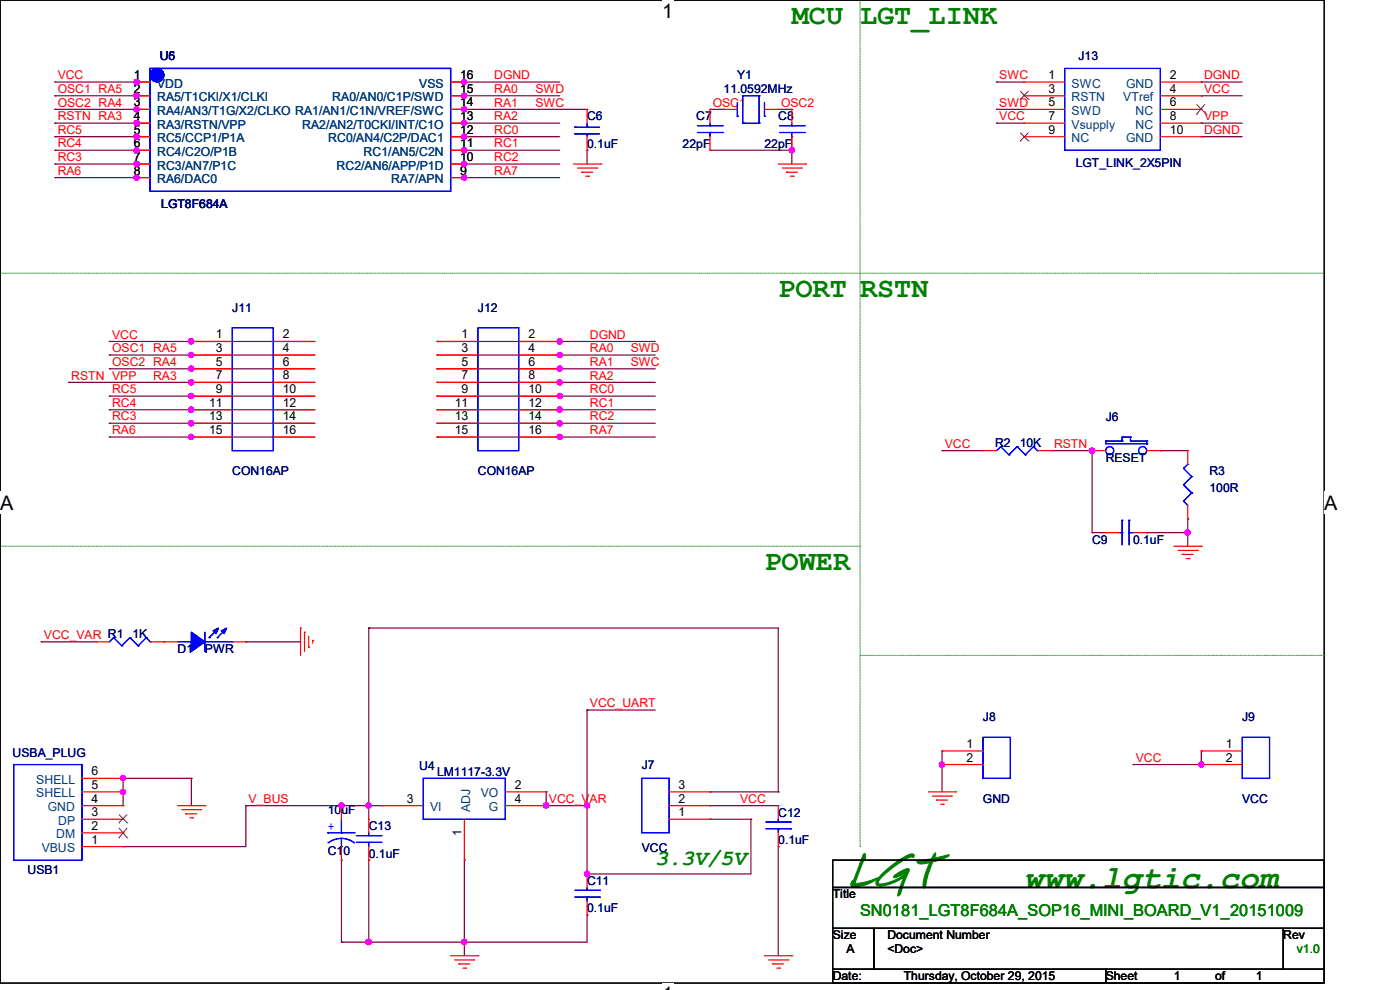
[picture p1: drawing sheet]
<svg xmlns="http://www.w3.org/2000/svg" width="297mm" height="210mm" viewBox="0 0 297 210" stroke-linecap="round" stroke-linejoin="round" font-family="sans-serif">
<path d="M0 0h280.9v208.5h-280.9z" fill="none" stroke="#000" stroke-width=".25"/>
<g fill="#fff">
<path d="M140.5 0h2.3v4.8h-2.3z"/>
<path d="M140.5 208.5h2.3v1.5h-2.3z"/>
<path d="M0 104.3h2.9v4.7h-2.9z"/>
<path d="M280.8 104.3h3v4.7h-3z"/>
</g>
<path d="M182.5 0v179.6M0 58h280.9M280.9 58h.1M0 115.9h182.5M182.5 115.9h.1M182.5 139h98.4M280.9 139h.1M182.5 179.6h.1" fill="none" stroke="#008000" stroke-width=".21"/>
<g fill="none" stroke="#800040" stroke-width=".25">
<path d="M11.6 17.4h.1M11.6 17.4h17.4M98.5 17.4h.1M98.5 17.4h20.2M211.4 17.4h.1M211.4 17.4h5.8M254.8 17.4h.1M254.8 17.4h8.7M11.6 20.3h.1M11.6 23.2h.1M11.6 26.1h.1M11.6 29h.1"/>
<path d="M11.6 31.9h.1M11.6 34.8h.1M11.6 37.7h.1M11.6 20.3h17.4M11.6 23.2h17.4M11.6 29h17.4M11.6 26.1h17.4M11.6 31.9h17.4M11.6 34.8h17.4M11.6 37.7h17.4M98.5 20.3h.1M98.5 23.2h.1"/>
<path d="M98.5 26.1h.1M98.5 29h.1M98.5 31.9h.1M98.5 34.8h.1M98.5 37.7h.1M98.5 20.3h20.2M98.5 23.2h26M98.5 29h20.2M98.5 26.1h20.2M98.5 31.9h20.2M98.5 34.8h20.2M98.5 37.7h20.2"/>
<path d="M124.5 31.9h.1M124.5 31.9v2.9M150.6 31.9h.1M150.6 23.2h.1M150.6 23.2h2.9M150.6 31.9h17.4M165.1 23.2h.1M165.1 23.2h2.9M168 29h.1M168 31.9h.1M168 29v5.8M211.4 23.2h.1"/>
<path d="M211.4 26.1h.1M211.4 23.2h5.8M211.4 26.1h5.8M254.8 29h.1M254.8 20.3h.1M254.8 26.1h.1M254.8 20.3h8.7M254.8 29h8.7M254.8 26.1h8.7M23.2 72.4h.1M23.2 75.3h.1M23.2 78.2h.1"/>
<path d="M23.2 72.4h43.4M23.2 75.3h43.4M23.2 78.2h43.4M40.6 78.2h.1M40.6 72.4h.1M40.6 75.3h.1M92.7 75.3h.1M92.7 72.4h.1M92.7 78.2h.1M92.7 72.4h46.3M92.7 75.3h46.3M92.7 78.2h46.3"/>
<path d="M118.7 75.3h.1M118.7 78.2h.1M118.7 72.4h.1M14.5 81.1h.1M14.5 81.1h52.1M23.2 86.9h.1M23.2 89.8h.1M23.2 92.7h.1M23.2 84h.1M23.2 84h43.4M23.2 86.9h43.4M23.2 89.8h43.4"/>
<path d="M23.2 92.7h43.4M40.6 81.1h.1M40.6 84h.1M40.6 86.9h.1M40.6 89.8h.1M40.6 92.7h.1M92.7 84h.1M92.7 92.7h.1M92.7 89.8h.1M92.7 81.1h.1M92.7 86.9h.1M92.7 81.1h46.3"/>
<path d="M92.7 84h46.3M92.7 86.9h46.3M92.7 89.8h46.3M92.7 92.7h46.3M118.7 81.1h.1M118.7 84h.1M118.7 86.9h.1M118.7 89.8h.1M118.7 92.7h.1M199.9 95.6h.1M199.9 95.6h8.6M223 95.6h.1"/>
<path d="M223 95.6h8.7M231.7 95.6h.1M231.7 95.6v17.4M246.2 95.6h.1M246.2 95.6h5.8M231.7 113h.1M231.7 113h2.9M243.3 113h.1M243.3 113h8.7M252 113h.1M252 110.1h.1M252 110.1v5.8"/>
<path d="M8.7 136.1h.1M8.7 136.1h11.6M52.2 136.1h.1M52.2 136.1h11.6M78.2 133.2h.1M78.2 133.2v40.6M78.2 133.2h86.9v34.8M124.5 150.6h.1M124.5 150.6v34.8M124.5 150.6h14.5M199.9 159.3h.1M199.9 159.3v8.7"/>
<path d="M254.8 159.3h.1M254.8 159.3v2.9h-14.4M26.1 165.1h.1M26.1 168h.1M26.1 179.6h.1M26.1 165.1h14.5M26.1 165.1v5.8M40.6 165.1h.1M40.6 165.1v5.8M52.2 170.9h.1M52.2 170.9h28.9M52.2 170.9v8.7h-26.1"/>
<path d="M72.4 170.9h.1M78.2 170.9h.1M115.9 168h.1M115.9 170.9h.1M115.9 170.9h8.6M115.9 168v2.9M124.5 170.9h.1M150.6 168h.1M150.6 173.8h.1M150.6 170.9h.1M150.6 168h14.5M150.6 173.8h8.7"/>
<path d="M150.6 170.9h14.5M159.3 173.8h.1M159.3 173.8v11.6h-34.8M165.1 168h.1M165.1 179.6h.1M165.1 179.6v23.1M199.9 162.2h.1M240.4 162.2h.1M72.4 199.9h.1M72.4 182.5h.1M72.4 182.5v17.4M78.2 182.5h.1"/>
<path d="M78.2 199.9h.1M78.2 182.5v17.4M98.5 199.9h.1M98.5 182.5h.1M98.5 182.5v20.2M124.5 185.4h.1M124.5 194.1h.1M124.5 194.1v5.8h-52.1"/>
</g>
<g fill="#f0f" stroke="#f0f" stroke-width=".25">
<circle cx="78.2" cy="199.8" r=".55"/>
<circle cx="98.5" cy="20.3" r=".55"/>
<circle cx="98.5" cy="23.2" r=".55"/>
<circle cx="199.8" cy="162.2" r=".55"/>
<circle cx="254.8" cy="162.2" r=".55"/>
<circle cx="168" cy="31.9" r=".55"/>
<circle cx="124.5" cy="185.3" r=".55"/>
<circle cx="98.5" cy="199.8" r=".55"/>
<circle cx="124.5" cy="170.9" r=".55"/>
<circle cx="26.1" cy="165.1" r=".55"/>
<circle cx="26.1" cy="168" r=".55"/>
<circle cx="78.2" cy="170.9" r=".55"/>
<circle cx="72.4" cy="170.9" r=".56"/>
<circle cx="231.7" cy="95.6" r=".56"/>
<circle cx="251.9" cy="112.9" r=".55"/>
<circle cx="98.5" cy="17.4" r=".55"/>
<circle cx="98.5" cy="26.1" r=".55"/>
<circle cx="98.5" cy="29" r=".56"/>
<circle cx="98.5" cy="31.9" r=".55"/>
<circle cx="98.5" cy="34.8" r=".55"/>
<circle cx="98.5" cy="37.7" r=".55"/>
<circle cx="29" cy="17.4" r=".56"/>
<circle cx="29" cy="20.3" r=".56"/>
<circle cx="29" cy="23.2" r=".56"/>
<circle cx="29" cy="26.1" r=".56"/>
<circle cx="29" cy="29" r=".57"/>
<circle cx="29" cy="31.9" r=".56"/>
<circle cx="29" cy="34.8" r=".56"/>
<circle cx="29" cy="37.7" r=".56"/>
<circle cx="115.9" cy="170.9" r=".56"/>
<circle cx="40.6" cy="78.2" r=".55"/>
<circle cx="40.6" cy="81.1" r=".55"/>
<circle cx="40.6" cy="84" r=".55"/>
<circle cx="118.7" cy="81.1" r=".55"/>
<circle cx="118.7" cy="84" r=".55"/>
<circle cx="118.7" cy="86.9" r=".56"/>
<circle cx="118.7" cy="89.8" r=".55"/>
<circle cx="118.7" cy="92.7" r=".55"/>
<circle cx="118.7" cy="75.3" r=".55"/>
<circle cx="118.7" cy="78.2" r=".55"/>
<circle cx="118.7" cy="72.4" r=".56"/>
<circle cx="40.5" cy="72.4" r=".56"/>
<circle cx="40.6" cy="75.3" r=".55"/>
<circle cx="40.5" cy="86.9" r=".56"/>
<circle cx="40.6" cy="89.8" r=".55"/>
<circle cx="40.6" cy="92.7" r=".55"/>
</g>
<g fill="none" stroke="#f00" stroke-width=".25">
<path d="M29 17.4h.1M29 17.4h2.9M95.6 17.4h2.9M98.5 17.4h.1M217.2 17.4h.1M217.2 17.4h8.7M246.2 17.4h8.6M254.8 17.4h.1M29 20.3h.1M29 23.2h.1M29 26.1h.1M29 29h.1"/>
<path d="M29 31.9h.1M29 34.8h.1M29 37.7h.1M29 34.8h2.9M29 20.3h2.9M29 23.2h2.9M29 26.1h2.9M29 29h2.9M29 31.9h2.9M29 37.7h2.9M95.6 34.8h2.9M95.6 20.3h2.9"/>
<path d="M95.6 23.2h2.9M95.6 26.1h2.9M95.6 29h2.9M95.6 31.9h2.9M95.6 37.7h2.9M98.5 37.7h.1M98.5 34.8h.1M98.5 31.9h.1M98.5 29h.1M98.5 26.1h.1M98.5 23.2h.1M98.5 20.3h.1"/>
<path d="M121.7 34.8h5.8M122.5 35.6h4.1M123.4 36.5h.1M123.4 36.5h2.3M124.2 37.4h.6M124.5 31.9h.1M124.5 23.2h.1M124.5 23.2v2.9M124.5 29v2.9M124.8 37.4h.1M126.6 35.6h.1M127.5 34.8h.1"/>
<path d="M150.6 23.2h.1M150.6 31.9h.1M150.6 23.2v2.9M150.6 29v2.9M153.5 23.2h.1M153.5 23.2h2.9M162.2 23.2h2.9M165.1 23.2h.1M165.1 34.8h5.8M165.9 35.6h4.1M166.8 36.5h.1M166.8 36.5h2.4"/>
<path d="M167.7 37.4h.6M168 23.2h.1M168 31.9h.1M168 23.2v2.9M168 29v2.9M168.3 37.4h.1M170 35.6h.1M170.9 34.8h.1M217.2 20.3h.1M217.2 23.2h.1M217.2 26.1h.1M217.2 29h.1"/>
<path d="M217.2 20.3h8.7M217.2 23.2h8.7M217.2 26.1h8.7M217.2 29h8.7M246.2 20.3h8.6M246.2 23.2h8.6M246.2 26.1h8.6M246.2 29h8.6M254.8 20.3h.1M254.8 23.2h.1M254.8 26.1h.1M254.8 29h.1"/>
<path d="M40.6 72.4h.1M40.6 75.3h.1M40.6 78.2h.1M40.6 72.4h8.7M40.6 75.3h8.7M40.6 78.2h8.7M58 72.4h8.6M58 75.3h8.6M58 78.2h8.6M66.6 72.4h.1M66.6 75.3h.1M66.6 78.2h.1"/>
<path d="M92.7 72.4h.1M92.7 75.3h.1M92.7 78.2h.1M92.7 72.4h8.7M92.7 75.3h8.7M92.7 78.2h8.7M110.1 72.4h8.6M110.1 75.3h8.6M110.1 78.2h8.6M118.7 72.4h.1M118.7 75.3h.1M118.7 78.2h.1"/>
<path d="M40.6 81.1h.1M40.6 84h.1M40.6 89.8h.1M40.6 86.9h.1M40.6 92.7h.1M40.6 81.1h8.7M40.6 84h8.7M40.6 89.8h8.7M40.6 86.9h8.7M40.6 92.7h8.7M58 81.1h8.6M58 84h8.6"/>
<path d="M58 89.8h8.6M58 86.9h8.6M58 92.7h8.6M66.6 81.1h.1M66.6 84h.1M66.6 86.9h.1M66.6 89.8h.1M66.6 92.7h.1M92.7 81.1h.1M92.7 84h.1M92.7 89.8h.1M92.7 86.9h.1"/>
<path d="M92.7 92.7h.1M92.7 81.1h8.7M92.7 84h8.7M92.7 89.8h8.7M92.7 86.9h8.7M92.7 92.7h8.7M110.1 81.1h8.6M110.1 84h8.6M110.1 89.8h8.6M110.1 86.9h8.6M110.1 92.7h8.6M118.7 81.1h.1"/>
<path d="M118.7 84h.1M118.7 86.9h.1M118.7 89.8h.1M118.7 92.7h.1M208.5 95.6h.1M208.5 95.6h2.9M220.1 95.6h2.9M223 95.6h.1M231.7 95.6h.1M231.7 95.6h2.9M243.3 95.6h2.9M246.2 95.6h.1"/>
<path d="M252 95.6h.1M252 95.6v2.9M234.6 113h.1M234.6 113h2.9M240.4 113h2.9M243.3 113h.1M249 115.9h5.8M249.9 116.8h4.1M250.8 117.6h.1M250.8 117.6h2.3M251.7 118.5h.6M252 110.1h.1"/>
<path d="M252 107.2v2.9M252.3 118.5h.1M254 116.8h.1M254.8 115.9h.1M20.3 136.1h.1M20.3 136.1h2.9M31.9 136.1h5.8M34.8 136.1h.1M49.3 136.1h2.9M52.2 136.1h.1M63.8 133.2h.1M63.8 133.2v5.8"/>
<path d="M64.6 134.1h.1M64.6 134.1v4.1M65.5 137.3h.1M65.5 135v2.3M66.3 135.8h.1M66.3 135.8v.6M199.9 159.3h.1M199.9 159.3h8.6M254.8 159.3h.1M254.8 159.3h8.7M17.4 170.9h8.7M17.4 168h8.7"/>
<path d="M17.4 179.6h8.7M17.4 176.7h8.7M17.4 173.8h8.7M17.4 165.1h8.7M26.1 179.6h.1M26.1 176.7h.1M26.1 173.8h.1M26.1 170.9h.1M26.1 168h.1M26.1 165.1h.1M37.7 170.9h5.8M38.6 171.7h4"/>
<path d="M39.4 172.6h.1M39.4 172.6h2.3M40.3 173.5h.6M40.9 173.5h.1M42.6 171.7h.1M43.5 170.9h.1M72.4 170.9h.1M72.4 170.9v2.9M72.4 179.6v2.9M78.2 173.8h.1M78.2 173.8v2.9M78.2 179.6v2.9"/>
<path d="M81.1 170.9h.1M81.1 170.9h8.7M98.5 173.8v8.7M107.2 170.9h8.7M107.2 168h8.7M115.9 168h.1M115.9 170.9h.1M141.9 170.9h8.7M141.9 168h8.7M141.9 173.8h8.7M150.6 173.8h.1M150.6 170.9h.1"/>
<path d="M150.6 168h.1M165.1 170.9h.1M165.1 179.6h.1M165.1 170.9v2.9M165.1 176.7v2.9M196.9 168h5.8M197.8 168.9h4M198.7 169.7h.1M198.7 169.7h2.3M199.6 170.6h.5M199.9 162.2h.1M199.9 162.2h8.6"/>
<path d="M200.1 170.6h.1M201.8 168.9h.1M202.7 168h.1M254.8 162.2h.1M254.8 162.2h8.7M72.4 182.5h.1M78.2 182.5h.1M98.5 182.5h.1M124.5 185.4h.1M124.5 194.1h.1M124.5 185.4v2.9M124.5 191.1v3"/>
<path d="M95.6 202.7h5.8M96.5 203.6h4M97.3 204.5h.1M97.3 204.5h2.4M98.2 205.4h.6M98.8 205.4h.1M100.5 203.6h.1M101.4 202.7h.1M162.2 202.7h5.8M163.1 203.6h4M163.9 204.5h.1M163.9 204.5h2.3"/>
<path d="M164.8 205.4h.6M165.4 205.4h.1M167.1 203.6h.1M168 202.7h.1"/>
</g>
<path d="M176.7 182.5h104.2v5.8h-104.2zM176.7 188.3h104.2v8.6h-104.2zM176.7 196.9h8.7v8.7h-8.7zM185.4 196.9h86.8v8.7h-86.8zM272.2 196.9h8.7v8.7h-8.7zM176.7 205.6h57.9v2.9h-57.9zM234.6 205.6h46.3v2.9h-46.3z" fill="none" stroke="#000" stroke-width=".25"/>
<g fill="none" stroke="#00f" stroke-width=".25">
<path d="M31.9 14.5h63.7v26.1h-63.7zM225.9 14.5h20.3v17.4h-20.3zM122 27h.1M122 28.4h.1M122 27h5.2M122 28.4h5.2M124.5 28.4h.1M124.5 27h.1M124.5 26.1v.9M124.5 28.4v.6M148 28.1h5.2M148 26.7h5.2"/>
<path d="M150.6 26.7h.1M150.6 28.1h.1M150.6 26.1v.6M150.6 28.1v.9M153.2 28.1h.1M153.2 26.7h.1M156.4 24.6h.1M156.4 21.8v2.8M157.6 26.1h.1M157.6 20.3h.1M157.6 20.3v5.8M157.6 26.1h3.4"/>
<path d="M157.6 20.3h3.4M161 26.1h.1M161 20.3h.1M161 20.3v5.8M162.2 24.6h.1M162.2 21.8v2.8M165.4 28.1h5.2M165.4 26.7h5.2M168 26.7h.1M168 28.1h.1M168 26.1v.6M168 28.1v.9"/>
<path d="M170.6 28.1h.1M170.6 26.7h.1M49.3 69.6h8.7v26h-8.7zM101.4 69.6h8.7v26h-8.7zM212.3 94.7h.1M212.3 94.7l-.9 .9M212.3 94.7l1.7 1.8M214 96.5h.1M215.8 94.7h.1M215.8 94.7l-1.8 1.8M215.8 94.7l1.7 1.8M217.5 96.5h.1"/>
<path d="M219.2 94.7h.1M219.2 94.7l-1.7 1.8M219.2 94.7l.9 .9M220.1 95.6h.1M234.6 93.6h.1M234.6 93.6v.5h8.7M234.6 93.6h3.4M238 92.7h.1M238 93.6h.1M238 92.7v.9M238 92.7h1.8M239.8 93.6h.1"/>
<path d="M239.8 92.7h.1M239.8 93.6h3.5M239.8 92.7v.9M243.3 94.1h.1M243.3 93.6h.1M243.3 93.6v.5M251.1 99.4h.1M251.1 99.4l1.7 1.7M252 98.5h.1M252 98.5l-.9 .9M237.5 113h.5M238 113h.1"/>
<path d="M238 110.4h.1M238 110.4v5.2M239.5 110.4h.1M239.5 113h.1M239.5 113h.9M239.5 110.4v5.2M251.1 106.3h.1M251.1 102.8h.1M251.1 106.3l.9 .9M251.1 102.8l1.7 1.8M252.8 104.6h.1M252.8 101.1h.1"/>
<path d="M252.8 104.6l-1.7 1.7M252.8 101.1l-1.7 1.7M24.1 135.3h.1M24.1 135.3l-.9 .8M24.1 135.3l1.7 1.7M25.8 137h.1M27.6 135.3h.1M27.6 135.3l-1.8 1.7M27.6 135.3l1.7 1.7M29.3 137h.1M31 135.3h.1M31 135.3l-1.7 1.7"/>
<path d="M31 135.3l.9 .8M31.9 136.1h.1M37.7 136.1h2.9M40.6 136.1h.1M43.5 138.2h.1M43.5 134.1v4.1M43.5 136.1h5.8M44.4 135.3h.1M46.1 135.3h.1M46.1 133.5l-1.7 1.8M47.8 133.5l-1.7 1.8M49.3 136.1h.1"/>
<path d="M208.5 156.4h5.8v8.7h-5.8zM263.5 156.4h5.8v8.7h-5.8zM2.9 162.2h14.5v20.3h-14.5zM69.6 176.7h.1M69.6 176.7h5.7M72.4 179.6h.1M72.4 176.7h.1M72.4 177.8l-1.5 .3-1.3 .7M72.4 177.8l1.5 .3 1.3 .7M72.4 173.8v2.9M72.4 177.8v1.8M75.6 178.7h5.2"/>
<path d="M75.6 177.2h5.2M78.2 177.2h.1M78.2 178.7h.1M78.2 176.7v.5M78.2 178.7v.9M80.8 178.7h.1M80.8 177.2h.1M89.8 165.1h17.4v8.7h-17.4zM136.1 165.1h5.8v11.6h-5.8zM162.5 175.8h5.2M162.5 174.4h5.2M165.1 174.4h.1"/>
<path d="M165.1 175.8h.1M165.1 173.8v.6M165.1 175.8v.9M167.7 175.8h.1M167.7 174.4h.1M122 190.3h5.2M122 188.8h5.2M124.5 188.8h.1M124.5 190.3h.1M124.5 188.3v.5M124.5 190.3v.8M127.2 190.3h.1"/>
<path d="M127.2 188.8h.1"/>
<circle cx="235.4" cy="95.6" r=".85"/>
<circle cx="242.4" cy="95.6" r=".85"/>
</g>
<g fill="none" stroke="#804000" stroke-width=".21">
<path d="M216.4 19.3l1.8 1.8M218.2 19.3l-1.8 1.8M216.4 21.1h.1M216.4 29.9h.1M216.4 28.1l1.8 1.8M218.2 21.1h.1M218.2 29.9h.1M218.2 28.1l-1.8 1.8M253.8 24.3h.1M253.8 22.1l2.1 2.2M255.6 22.1l-1.8 2.2M255.9 24.3h.1"/>
<path d="M25.2 177.7h.1M25.2 174.5h.1M25.2 175.6l1.8 2.1M25.2 172.8l1.8 1.7M27 177.7h.1M27 174.5h.1M27 175.6l-1.8 2.1M27 172.8l-1.8 1.7"/>
</g>
<g fill="#00f" stroke="#00f" stroke-width=".25">
<path d="M40.6 134.1l2.9 2-2.9 2.1z" fill-rule="evenodd"/>
<path d="M46.9 133.8l1.2-.6-.6 1.2z" fill-rule="evenodd"/>
<path d="M45.2 133.8l1.2-.6-.6 1.2z" fill-rule="evenodd"/>
<path d="M40.6 134.1l2.9 2-2.9 2.1z" fill-rule="evenodd"/>
<path d="M46.9 133.8l1.2-.6-.6 1.2z" fill-rule="evenodd"/>
<path d="M45.2 133.8l1.2-.6-.6 1.2z" fill-rule="evenodd"/>
<circle cx="33.3" cy="15.9" r="1.43"/>
</g>
<text font-size="10.7" fill="#008000" x="179.6" y="187.7">LGT</text>
<text font-size="6.9" fill="#008000" x="217.2" y="188.3">www.lgtic.com</text>
<g font-size="6.1" fill="#008000">
<text x="168" y="5.1">MCU LGT_LINK</text>
<text x="165.1" y="63">PORT RSTN</text>
<text x="162.2" y="120.9">POWER</text>
</g>
<text font-size="4.6" fill="#008000" x="139" y="183.5">3.3V/5V</text>
<g font-size="4.2">
<text x="140.5" y="3.9">1</text>
<text x="0" y="108.1">A</text>
<text x="280.9" y="108.1">A</text>
</g>
<text font-size="3.5" fill="#008000" x="182.5" y="194.2">SN0181_LGT8F684A_SOP16_MINI_BOARD_V1_20151009</text>
<g font-size="2.6" fill="#f00">
<text x="12.2" y="16.8">VCC</text>
<text x="104.9" y="16.8">DGND</text>
<text x="212" y="16.8">SWC</text>
<text x="255.4" y="16.8">DGND</text>
<text x="12.2" y="19.7">OSC1 RA5</text>
<text x="12.2" y="22.6">OSC2 RA4</text>
<text x="104.9" y="19.7">RA0</text>
<text x="104.9" y="22.6">RA1</text>
<text x="113.6" y="19.7">SWD</text>
<text x="113.6" y="22.6">SWC</text>
<text x="151.2" y="22.6">OSC1</text>
<text x="165.7" y="22.6">OSC2</text>
<text x="212" y="22.6">SWD</text>
<text x="255.4" y="19.7">VCC</text>
<text x="12.2" y="25.5">RSTN RA3</text>
<text x="12.2" y="28.4">RC5</text>
<text x="104.9" y="25.5">RA2</text>
<text x="104.9" y="28.4">RC0</text>
<text x="212" y="25.5">VCC</text>
<text x="255.4" y="28.4">DGND</text>
<text x="255.4" y="25.5">VPP</text>
<text x="12.2" y="31.3">RC4</text>
<text x="12.2" y="34.2">RC3</text>
<text x="104.9" y="31.3">RC1</text>
<text x="104.9" y="34.2">RC2</text>
<text x="12.2" y="37.1">RA6</text>
<text x="104.9" y="37.1">RA7</text>
<text x="23.8" y="71.8">VCC</text>
<text x="125.1" y="71.8">DGND</text>
<text x="23.8" y="74.7">OSC1 RA5</text>
<text x="23.8" y="77.6">OSC2 RA4</text>
<text x="125.1" y="74.7">RA0</text>
<text x="125.1" y="77.6">RA1</text>
<text x="133.8" y="74.7">SWD</text>
<text x="133.8" y="77.6">SWC</text>
<text x="15.1" y="80.5">RSTN VPP</text>
<text x="23.8" y="83.4">RC5</text>
<text x="32.5" y="80.5">RA3</text>
<text x="125.1" y="80.5">RA2</text>
<text x="125.1" y="83.4">RC0</text>
<text x="23.8" y="86.3">RC4</text>
<text x="23.8" y="89.2">RC3</text>
<text x="125.1" y="86.3">RC1</text>
<text x="125.1" y="89.2">RC2</text>
<text x="23.8" y="92.1">RA6</text>
<text x="125.1" y="92.1">RA7</text>
<text x="200.4" y="95">VCC</text>
<text x="223.6" y="95">RSTN</text>
<text x="9.3" y="135.6">VCC_VAR R1</text>
<text x="125.1" y="150">VCC_UART</text>
<text x="241" y="161.6">VCC</text>
<text x="52.7" y="170.3">V_BUS</text>
<text x="116.5" y="170.3">VCC_VAR</text>
<text x="157" y="170.3">VCC</text>
</g>
<g font-size="2.6">
<text x="28.4" y="16.8">1</text>
<text x="97.6" y="16.8">16</text>
<text x="222.4" y="16.8">1</text>
<text x="248.2" y="16.8">2</text>
<text x="28.4" y="19.7">2</text>
<text x="28.4" y="22.6">3</text>
<text x="97.6" y="22.6">14</text>
<text x="97.6" y="19.7">15</text>
<text x="222.4" y="19.7">3</text>
<text x="222.4" y="22.6">5</text>
<text x="248.2" y="19.7">4</text>
<text x="248.2" y="22.6">6</text>
<text x="28.4" y="25.5">4</text>
<text x="28.4" y="28.4">5</text>
<text x="97.6" y="28.4">12</text>
<text x="97.6" y="25.5">13</text>
<text x="222.4" y="25.5">7</text>
<text x="222.4" y="28.4">9</text>
<text x="248.2" y="25.5">8</text>
<text x="248.2" y="28.4">10</text>
<text x="28.4" y="31.2">6</text>
<text x="28.4" y="34.2">7</text>
<text x="97.6" y="34.2">10</text>
<text x="97.6" y="31.2">11</text>
<text x="28.4" y="37">8</text>
<text x="97.6" y="37">9</text>
<text x="45.8" y="71.8">1</text>
<text x="60" y="71.8">2</text>
<text x="97.9" y="71.8">1</text>
<text x="112.1" y="71.8">2</text>
<text x="45.8" y="74.7">3</text>
<text x="45.8" y="77.6">5</text>
<text x="60" y="74.7">4</text>
<text x="60" y="77.6">6</text>
<text x="97.9" y="74.7">3</text>
<text x="97.9" y="77.6">5</text>
<text x="112.1" y="74.7">4</text>
<text x="112.1" y="77.6">6</text>
<text x="45.8" y="80.5">7</text>
<text x="45.8" y="83.4">9</text>
<text x="60" y="80.5">8</text>
<text x="60" y="83.4">10</text>
<text x="97.9" y="80.5">7</text>
<text x="97.9" y="83.4">9</text>
<text x="112.1" y="80.5">8</text>
<text x="112.1" y="83.4">10</text>
<text x="44.4" y="89.2">13</text>
<text x="44.4" y="86.3">11</text>
<text x="60" y="86.3">12</text>
<text x="60" y="89.2">14</text>
<text x="96.5" y="89.2">13</text>
<text x="96.5" y="86.3">11</text>
<text x="112.1" y="86.3">12</text>
<text x="112.1" y="89.2">14</text>
<text x="44.4" y="92.1">15</text>
<text x="60" y="92.1">16</text>
<text x="96.5" y="92.1">15</text>
<text x="112.1" y="92.1">16</text>
<text x="205.1" y="158.7">1</text>
<text x="205.1" y="161.5">2</text>
<text x="260" y="158.7">1</text>
<text x="260" y="161.5">2</text>
<text x="19.4" y="167.3">5</text>
<text x="19.4" y="164.5">6</text>
<text x="109.2" y="167.3">2</text>
<text x="144" y="167.3">3</text>
<text x="19.4" y="173.1">3</text>
<text x="19.4" y="170.3">4</text>
<text x="86.3" y="170.3">3</text>
<text x="109.2" y="170.3">4</text>
<text x="144" y="173.1">1</text>
<text x="144" y="170.3">2</text>
<text x="19.4" y="178.9">1</text>
<text x="19.4" y="176">2</text>
<text x="97.9" y="177.2" transform="rotate(-90 97.9 177.2)">1</text>
<text x="176.7" y="190.6">Title</text>
<text x="176.7" y="199.3">Size</text>
<text x="179.6" y="202.2">A</text>
<text x="188.3" y="199.3">Document Number</text>
<text x="188.3" y="202.2">&lt;Doc&gt;</text>
<text x="272.2" y="199.3">Rev</text>
<text x="176.7" y="207.9">Date:</text>
<text x="191.7" y="207.9">Thursday, October 29, 2015</text>
<text x="234.6" y="207.9">Sheet</text>
<text x="249" y="207.9">1</text>
<text x="257.8" y="207.9">of</text>
<text x="266.4" y="207.9">1</text>
</g>
<g font-size="2.6" fill="#000080">
<text x="33.9" y="12.8">U5</text>
<text x="33.9" y="12.8">U6</text>
<text x="156.4" y="16.8">Y1</text>
<text x="228.8" y="12.8">J13</text>
<text x="153.5" y="19.7">11.0592MHz</text>
<text x="124.5" y="25.5">C6</text>
<text x="147.7" y="25.5">C7</text>
<text x="165.1" y="25.5">C8</text>
<text x="124.5" y="31.3">0.1uF</text>
<text x="144.8" y="31.3">22pF</text>
<text x="162.2" y="31.3">22pF</text>
<text x="228.2" y="35.4">LGT_LINK_2X5PIN</text>
<text x="34.2" y="44.1">LGT8F684A</text>
<text x="49.3" y="66.1">J11</text>
<text x="101.4" y="66.1">J12</text>
<text x="234.6" y="89.2">J6</text>
<text x="211.1" y="94.7">R2</text>
<text x="216.3" y="94.7">10K</text>
<text x="49.3" y="100.8">CON16AP</text>
<text x="101.4" y="100.8">CON16AP</text>
<text x="234.6" y="97.9">RESET</text>
<text x="256.6" y="100.8">R3</text>
<text x="256.6" y="104.3">100R</text>
<text x="231.7" y="115.3">C9</text>
<text x="240.4" y="115.3">0.1uF</text>
<text x="28.1" y="135.3">1K</text>
<text x="37.7" y="138.5">D1</text>
<text x="43.5" y="138.5">PWR</text>
<text x="208.5" y="153">J8</text>
<text x="263.5" y="153">J9</text>
<text x="2.7" y="160.5">USBA_PLUG</text>
<text x="88.9" y="163.4">U4</text>
<text x="92.7" y="164.5">LM1117-3.3V</text>
<text x="136.1" y="163.1">J7</text>
<text x="69.6" y="172.6">10uF</text>
<text x="165.1" y="173.2">C12</text>
<text x="208.5" y="170.3">GND</text>
<text x="263.5" y="170.3">VCC</text>
<text x="78.2" y="176.1">C13</text>
<text x="165.1" y="179">0.1uF</text>
<text x="5.8" y="185.4">USB1</text>
<text x="69.6" y="181.3">C10</text>
<text x="78.2" y="181.9">0.1uF</text>
<text x="136.1" y="180.7">VCC</text>
<text x="124.5" y="187.7">C11</text>
<text x="124.5" y="193.5">0.1uF</text>
</g>
<g font-size="2.6" fill="#004080">
<text x="33.3" y="18.6">VDD</text>
<text x="33.3" y="21.5">RA5/T1CKI/X1/CLKI</text>
<text x="70.5" y="21.5">RA0/AN0/C1P/SWD</text>
<text x="88.9" y="18.6">VSS</text>
<text x="227.3" y="18.6">SWC</text>
<text x="227.3" y="21.5">RSTN</text>
<text x="238.3" y="21.5">VTref</text>
<text x="238.9" y="18.6">GND</text>
<text x="33.3" y="24.4">RA4/AN3/T1G/X2/CLKO RA1/AN1/C1N/VREF/SWC</text>
<text x="33.3" y="27.3">RA3/RSTN/VPP</text>
<text x="64.1" y="27.3">RA2/AN2/T0CKI/INT/C1O</text>
<text x="227.3" y="24.4">SWD</text>
<text x="227.3" y="27.3">Vsupply</text>
<text x="240.9" y="24.4">NC</text>
<text x="240.9" y="27.3">NC</text>
<text x="33.3" y="30.2">RC5/CCP1/P1A</text>
<text x="33.3" y="33.1">RC4/C2O/P1B</text>
<text x="33.3" y="36">RC3/AN7/P1C</text>
<text x="69.6" y="30.2">RC0/AN4/C2P/DAC1</text>
<text x="71.4" y="36">RC2/AN6/APP/P1D</text>
<text x="77.1" y="33.1">RC1/AN5/C2N</text>
<text x="227.3" y="30.2">NC</text>
<text x="238.9" y="30.2">GND</text>
<text x="33.3" y="38.9">RA6/DAC0</text>
<text x="83" y="38.9">RA7/APN</text>
<text x="7.7" y="166.3">SHELL</text>
<text x="7.7" y="169.2">SHELL</text>
<text x="10.1" y="172.1">GND</text>
<text x="91.2" y="172.1">VI</text>
<text x="99.7" y="172.3" transform="rotate(-90 99.7 172.3)">ADJ</text>
<text x="102" y="169.2">VO</text>
<text x="103.7" y="172.1">G</text>
<text x="11.9" y="177.8">DM</text>
<text x="12.3" y="175">DP</text>
<text x="8.8" y="180.8">VBUS</text>
</g>
<text font-size="2.6" fill="#00f" x="69.6" y="176.1">+</text>
<text font-size="2.6" fill="#008000" x="275.1" y="202.2">v1.0</text>
</svg>
